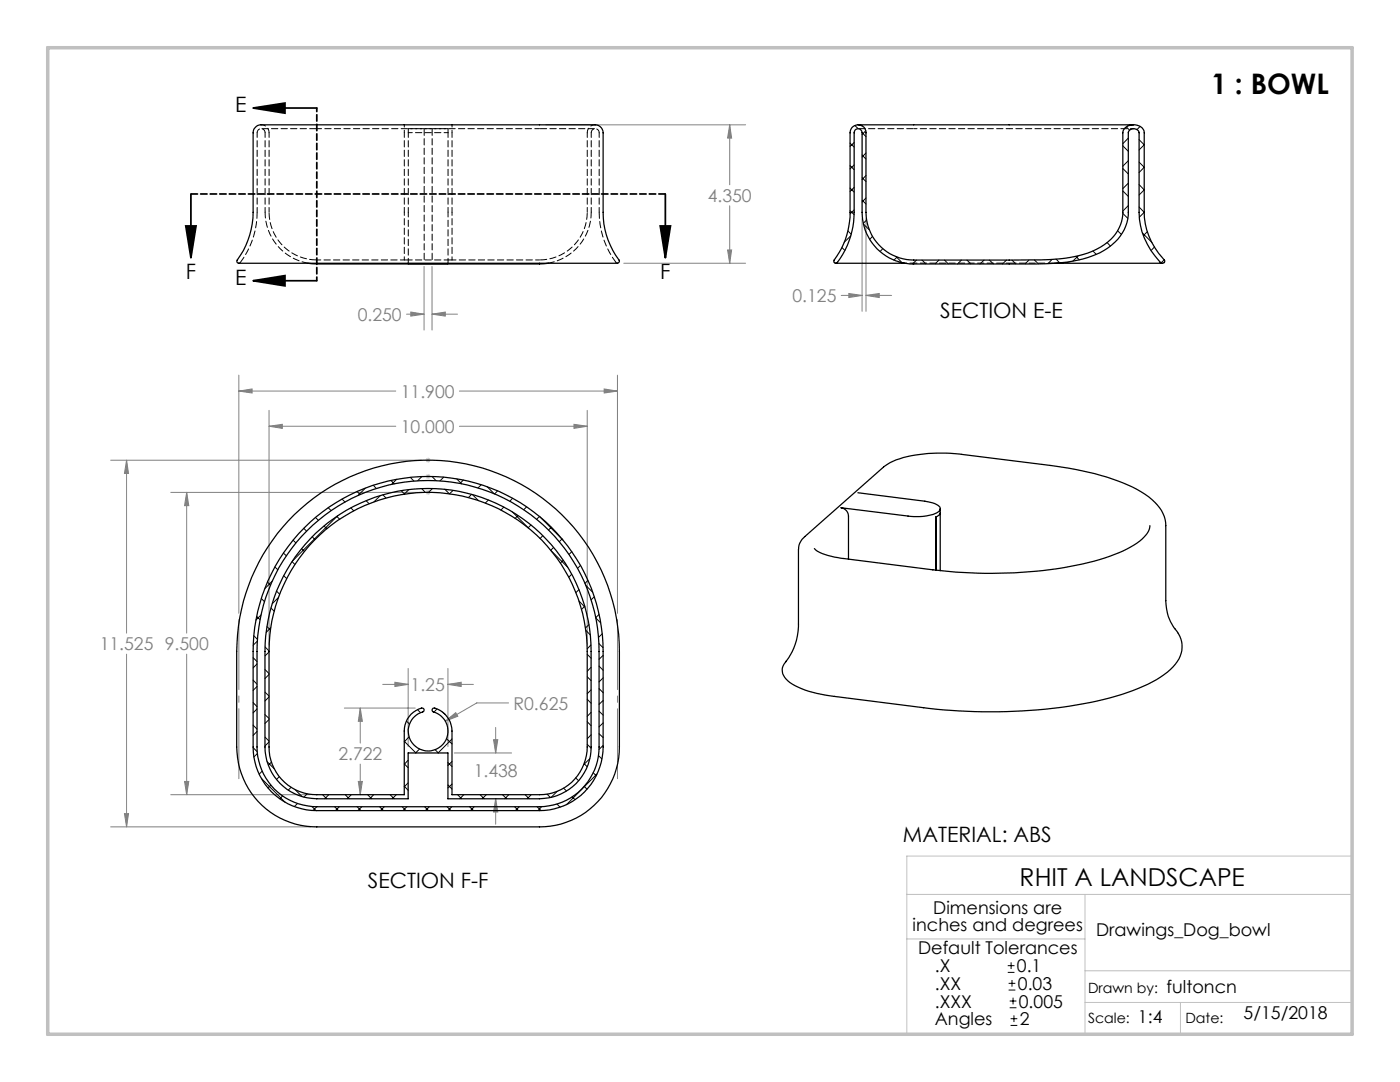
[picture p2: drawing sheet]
<svg xmlns="http://www.w3.org/2000/svg" width="279mm" height="216mm" viewBox="0 0 279 216" stroke-linecap="round" stroke-linejoin="round" font-family="sans-serif">
<path d="M201.1 194h1.4M201.1 192.7h1.4M201.3 197.6h1.3M201.3 196.2h1.3M201.5 199.7h1.3M201.8 192v1.4M202 195.5v1.4M202.2 199.1v1.3M201.5 201.1h1.3M201.7 204.6h1.3M201.7 203.3h1.3M202.4 202.6v1.3" fill="none" stroke="#000" stroke-width=".2"/>
<path d="M38.1 38.7v12.7M50.5 21.6l6.4-1v2zM50.5 21.6h12.7M132.8 38.7v12.7M37.1 45.1h2l-1 6.3zM50.5 56l6.4-1v2zM50.5 56h12.7M131.8 45.1h2l-1 6.3z" fill="none" stroke="#000" stroke-width=".35"/>
<g fill="none" stroke="#808080" stroke-width=".2">
<path d="M108.9 24.9h39.9M145.6 24.9l.4 2.7h-.8zM145.6 24.9v12M84.6 53.2v12.7M86.2 53.2v12.7M124.5 52.5h24.3M145.2 49.9h.8l-.4 2.6zM145.6 41.1v11.4M167.9 58.9h4.1M169.4 58.6l2.6 .3-2.6 .5zM172 43.6v18.5M172.8 58.9l2.7-.3v.8z"/>
<path d="M172.8 43.6v18.5M172.8 58.9h5.1M47.7 78l2.6-.4v.8zM47.7 74.9v47.5M47.7 78h31.3M81.1 62.7h3.5M82 62.3l2.6 .4-2.6 .4zM86.2 62.7h5.1M86.2 62.7l2.7-.4v.8zM91.7 78h31.5M120.6 77.6l2.6 .4-2.6 .4zM123.2 74.9v47.5"/>
<path d="M22.1 91.8h62.1M25.3 91.8l.3 2.7h-.8zM25.3 91.8v34.5M34.1 98.2h50.1M37.3 98.2l.4 2.7h-.9zM37.3 98.2v28.1M53.7 81.9v46.8M53.7 85.1h25.3M53.7 85.1l2.6-.4v.8zM91.7 85.1h25.5M114.5 84.7l2.7 .4-2.7 .4zM117.2 81.9v46.8"/>
<path d="M25.3 130.5v34.5M37.3 130.5v28.1M76.4 136.6h5.1M78.8 136.1l2.7 .5-2.7 .4zM81.5 133.4v15.6M89.4 133.4v15.6M89.4 136.6h5.1M89.4 136.6l2.6-.5v.9zM34.1 158.6h27.8M36.8 155.9h.9l-.4 2.7zM68.7 141.3h14.2M71.5 155.9h.8l-.4 2.7z"/>
<path d="M71.9 141.3l.4 2.6h-.8zM71.9 141.3v7M71.9 152.5v6.1M88.9 143.9l2-1.7 .5 .7zM90.7 150.2h11.4M98.5 147.6h.8l-.4 2.6zM98.9 145.2v5M98.9 159.4v5.1M98.9 159.4l.4 2.6h-.8zM101.5 140.3h-6.4l-6.2 3.6M22.1 165h39.8M24.8 162.3h.8l-.3 2.7z"/>
</g>
<g fill="none" stroke="#c0c0c0" stroke-width=".2">
<path d="M84.9 98.2h1M84.9 95.1h1M84.9 91.8h1M85.1 97.9l.7 .7M85.1 94.7l.7 .7M85.1 91.5l.7 .7M85.4 91.3v1M85.4 94.6v1M85.4 97.8v.9M85.8 97.9l-.7 .7M85.8 94.7l-.7 .7M85.8 91.5l-.7 .7"/>
<path d="M181 178.5h88.8M181 170.8h88.8v35.6h-88.8zM216.5 178.5v27.9M181 187.4h35.5M216.5 193.7h53.3M216.5 200h53.3M235.6 200v6.4"/>
</g>
<path d="M63.2 21.5v34.5" fill="none" stroke="#000" stroke-width=".35" stroke-dasharray="1.3 .6" stroke-dashoffset=".6"/>
<path d="M132.8 38.7h-94.7" fill="none" stroke="#000" stroke-width=".35" stroke-dasharray="1.3 .6"/>
<path d="M47.7 155.4v-31.8M123.2 155.4v-31.8" fill="none" stroke="#808080" stroke-width=".2" stroke-dasharray="15.2 1.3 1.3 1.3" stroke-dashoffset="1.3"/>
<path d="M9.5 9.5h260.3v196.9h-260.3z" fill="none" stroke="#c0c0c0" stroke-width=".7"/>
<g fill="#000">
<path d="M50.5 21.6l6.4-1v2zM50.5 56l6.4-1v2z"/>
<path d="M131.8 45.1h2l-1 6.3zM37.1 45.1h2l-1 6.3z"/>
</g>
<g fill="#808080">
<path d="M37.3 98.2l.4 2.7h-.9zM36.8 155.9h.9l-.4 2.7zM25.3 91.8l.3 2.7h-.8zM24.8 162.3h.8l-.3 2.7z"/>
<path d="M145.6 24.9l.4 2.7h-.8zM145.2 49.9h.8l-.4 2.6zM82 62.3l2.6 .4-2.6 .4zM86.2 62.7l2.7-.4v.8zM169.4 58.6l2.6 .3-2.6 .5zM172.8 58.9l2.7-.3v.8zM114.5 84.7l2.7 .4-2.7 .4zM53.7 85.1l2.6-.4v.8zM47.7 78l2.6-.4v.8zM120.6 77.6l2.6 .4-2.6 .4zM88.9 143.9l2.5-1-.5-.7zM98.5 147.6h.8l-.4 2.6zM98.9 159.4l.4 2.6h-.8zM78.8 136.1l2.7 .5-2.7 .4zM89.4 136.6l2.6-.5v.9zM71.9 141.3l.4 2.6h-.8zM71.5 155.9h.8l-.4 2.7z"/>
</g>
<g fill="none" stroke="#000" stroke-width=".25">
<path d="M51.1 25.3a4.7 4.7 0 0 1 2.8-.4h63.9a1.96 1.96 0 0 1 2.6 1.6v15.9a16 16 0 0 0 3.2 9.6 .69 .69 0 0 1-1 .5h-74a1.42 1.42 0 0 1-1.3-.2v-.3a16.6 16.6 0 0 0 3.2-9.6v-15.9a1.39 1.39 0 0 1 .6-1.2zM170.1 25.4a1.6 1.6 0 0 1 1.7-.4 1.6 1.6 0 0 1 1 1.5v15.9a9.6 9.6 0 0 0 9.6 9.5h23.5a28 28 0 0 0 13-2.2 8.4 8.4 0 0 0 5.2-7.3v-15.9a2.23 2.23 0 0 1 3.2-1.4 1.56 1.56 0 0 1 1.1 1.4v15.9a15.4 15.4 0 0 0 4 9.7l-.1 .4h-.6a15 15 0 0 1-4.4-10.1v-16l-.4-.5-.5-.2-.8 .1-.4 .6v16a9.2 9.2 0 0 1-5.7 8 29.5 29.5 0 0 1-12.8 2.3h-24.3a10.2 10.2 0 0 1-10.4-10.3v-15.9a.79 .79 0 0 0-.7-.8 .79 .79 0 0 0-.8 .8v15.9a15.8 15.8 0 0 1-3.6 10.1h-.3l-.2-.3a21.8 21.8 0 0 0 2.8-6.2l.5-2.7v-16.8l.1-.6zM171.2 24.9h55M61.4 52.5l1.8 .2h44.5l1.8-.2M81.5 52.5h7.9M166.8 52.5h13.8M210.5 52.5h21.5M171.2 98.3l13.4 1.7a3.9 3.9 0 0 1 3 1.4v.2a2.7 2.7 0 0 1-2.4 1.3l-1.6 .2-1.8-.1-13.9-1.7a1.7 1.7 0 0 1 1.4 1.7v8.6M58.7 102.7a38.2 38.2 0 0 1 41.5-7.9 38.2 38.2 0 0 1 23.4 35.2v19a15.9 15.9 0 0 1-15.9 16h-44.5a15.9 15.9 0 0 1-16-16v-19a38.2 38.2 0 0 1 11.5-27.3zM60.7 105.3a34.9 34.9 0 0 1 38.1-7.6 34.9 34.9 0 0 1 21.6 32.3v19a12.7 12.7 0 0 1-12.7 12.7h-44.5a12.6 12.6 0 0 1-12.7-12.7v-19a34.9 34.9 0 0 1 10.2-24.7zM61.3 105.9a34.1 34.1 0 0 1 37.2-7.4 34.1 34.1 0 0 1 21.1 31.5v19a11.9 11.9 0 0 1-11.9 12h-44.5a11.9 11.9 0 0 1-11.9-12v-19a34.4 34.4 0 0 1 10-24.1zM62.7 107.8a31.8 31.8 0 0 1 34.7-7.2 31.8 31.8 0 0 1 19.8 29.4v19a9.6 9.6 0 0 1-9.5 9.6h-17.5v-12.7a4.5 4.5 0 0 0-3.8-4.6l-.1 .3v.3a4.8 4.8 0 0 1 2.9 2.7 4 4 0 0 1-2.6 5.1 4 4 0 0 1-5-2.8 4 4 0 0 1 2.9-4.9l.1-.4-.2-.3a4.4 4.4 0 0 0-3.7 4.6v12.7h-17.5a9.5 9.5 0 0 1-9.5-9.6v-19a31.7 31.7 0 0 1 9-22.2z"/>
<path d="M63 106.4a32.6 32.6 0 0 1 35.2-6.3 32.6 32.6 0 0 1 19.8 29.9v19a10.3 10.3 0 0 1-10.3 10.4h-18.3v-9.2h-7.9v9.2h-18.3a10.4 10.4 0 0 1-10.3-10.4v-19a32.5 32.5 0 0 1 10.1-23.6zM159.3 109.6v14.9a11.9 11.9 0 0 1-2.5 7.6M159.4 109.5l.2-1.1 .5-.8 .5-.5 15.7-13.9a16.4 16.4 0 0 1 8.9-2.7 33.9 33.9 0 0 1 6.7 .2l17.8 2.2a49.8 49.8 0 0 1 18.1 5.2 9.1 9.1 0 0 1 4.8 6.1l.1 15.6a9.4 9.4 0 0 0 1.8 5.6M186.8 103.2v10.6M187.6 102.4l-.1 .3-.8 .5M187.6 101.5v12.4M229.5 104.9a4.8 4.8 0 0 1-2.6 3.5 35.8 35.8 0 0 1-13.4 4.6 94.4 94.4 0 0 1-27.3 .7l-17.9-2.3a11 11 0 0 1-5.7-1.9h-.1M234.5 125.4l.6 .9M235.1 126.4a5.2 5.2 0 0 1-1 6.7 24.6 24.6 0 0 1-10.2 5.5 99.5 99.5 0 0 1-37.2 2.9l-20.2-2.5a18.6 18.6 0 0 1-9.3-3.1 2.51 2.51 0 0 1-.3-4"/>
</g>
<path d="M47.7 52.5l.3-.2M48 52.3a16.7 16.7 0 0 0 3.3-10M119.6 42.3a16.7 16.7 0 0 0 3.3 10M122.9 52.3l.3 .2" fill="none" stroke="#000" stroke-width=".2" stroke-dasharray="1.3 .6"/>
<path d="M80.7 24.9v1.6M90.2 26.5v-1.6" fill="none" stroke="#000" stroke-width=".2" stroke-dasharray="1.3 .6" stroke-dashoffset=".8"/>
<g fill="none" stroke="#000" stroke-width=".2" stroke-dasharray="1.3 .6" stroke-dashoffset=".3">
<path d="M51.3 26.5a.79 .79 0 0 1 .8-.8 .79 .79 0 0 1 .8 .8M52.9 26.5v15.8M53.7 26.5a1.59 1.59 0 0 0-1.6-1.6M80.7 26.5v15.8M81.5 26.5v15.8M107.7 25.7h-44.5M117.2 26.5v15.8M118 26.5a.79 .79 0 0 1 .8-.8 .79 .79 0 0 1 .8 .8M118.8 24.9a1.59 1.59 0 0 0-1.6 1.6M119.6 26.5v15.8M51.3 42.3v-15.8M53.7 42.3v-15.8"/>
<path d="M81.5 42.3v10.2M89.4 52.5v-10.2M89.4 42.3v-15.8M90.2 42.3v-15.8M118 42.3v-15.8"/>
</g>
<path d="M81.5 26.5h7.9M81.5 25.7h7.9M80.7 51.9h-17.5M81.5 51.9h7.9M107.7 51.9h-17.5" fill="none" stroke="#000" stroke-width=".2" stroke-dasharray="1.3 .6" stroke-dashoffset=".5"/>
<path d="M81.5 25.7v.8M89.4 25.7v.8M80.7 51.9h.8M89.4 51.9h.8" fill="none" stroke="#000" stroke-width=".2" stroke-dasharray="1.3 .6" stroke-dashoffset=".4"/>
<path d="M52.9 42.3a10.3 10.3 0 0 0 8.5 10.2M109.5 52.5a10.3 10.3 0 0 0 8.5-10.2" fill="none" stroke="#000" stroke-width=".2" stroke-dasharray="1.3 .6" stroke-dashoffset=".1"/>
<path d="M201.4 25.7h-19M226.3 25.7h-24.9M80.7 42.3v9.6M90.2 51.9v-9.6M182.4 52.5h19" fill="none" stroke="#000" stroke-width=".2" stroke-dasharray="1.3 .6" stroke-dashoffset=".6"/>
<path d="M63.2 25.7h-11.1M118.8 25.7h-11.1M182.4 25.7h-11.1M63.2 51.9a9.5 9.5 0 0 1-9.5-9.6M117.2 42.3a9.5 9.5 0 0 1-9.5 9.6" fill="none" stroke="#000" stroke-width=".2" stroke-dasharray="1.3 .6" stroke-dashoffset="-.2"/>
<path d="M86.2 25.7v26.2M84.7 51.9v-26.2M201.4 52.5h9.1" fill="none" stroke="#000" stroke-width=".2" stroke-dasharray="1.3 .6" stroke-dashoffset="-.1"/>
<g fill="none" stroke="#000" stroke-width=".2">
<path d="M169.7 37.5l.8 .8M169.7 33.1l.8 .8M169.7 28.6l.8 .8M170.5 28.4l-.8 .8M170.5 32.9l-.8 .8M170.5 37.4l-.8 .8M170.6 25l.7 .7M172 39.9l.8 .8M172 35.5l.8 .7M172 30.9l.8 .8M172 26.5l.8 .8M172.8 26.1l-.8 .7"/>
<path d="M172.8 30.5l-.8 .8M172.8 35l-.8 .8M172.8 39.5l-.8 .8M224.1 38.1l1.1 1.1M224.1 33.6l1.1 1.1M224.1 29.1l1.1 1.1M224.8 25.3l.6 .7M225.2 27.6l-1.1 1.1M225.2 32.1l-1.1 1.1M225.2 36.5l-1.1 1.1M227.3 27.9l1.1 1-1.1 1M227.3 32.3l1.1 1.1-1.1 1"/>
<path d="M227.3 36.8l1.1 1.1-1.1 1M227.5 25.2l-.6 .7M166.4 52.3l.2 .2M168 49.4l.6 .6M169.2 46.1l.7 .6M169.7 42.1l.8 .7M169.8 47.1l-1.3 1.2M170.5 41.9l-.8 .8M172.3 44.7l1.2 1.2M173 43.9l-.7 .7M174.1 47.2l-.5 .6M176.2 49.6l-.6 .6"/>
<path d="M178.8 51.2l1.2 1.2M179 51.3l-.6 .6M182.9 51.9l-.8 .8M184 51.9l.8 .8M187.4 51.9l-.8 .8M188.5 51.9l.8 .8M191.9 51.9l-.8 .8M193 51.9l.8 .8M196.4 51.9l-.8 .8M197.4 51.9l.9 .8M200.9 51.9l-.8 .8M202 51.9l.7 .8"/>
<path d="M205.4 51.9l-.8 .8M206.4 51.9l.8 .7M210 51.8l-.8 .8M210.7 51.7l.8 .8M214.7 51.2l.7 .7M215.2 51l-1.1 1.1M218.1 50.1l.7 .7M220.9 48.4l.7 .7M223 46l.8 .8M224.1 42.6l1 1M225.2 41l-1.1 1.1M227.3 41.3l1.1 1.1-1 1"/>
<path d="M228 46.5l1.9 1.9M229 46.2l-.8 .8M230.4 49.2l-.6 .8M232.3 51.9l-.6 .6M68.3 99.6l.6 .6M71.3 98.1l.6 .6M72.9 97.4l-1.5 1.5M73.1 99.9l.6 .6M74.5 96.8l.6 .7M75.9 98.9l-1.3 1.2M76.4 98.7l.6 .7M78 95.9l.7 .7"/>
<path d="M79.2 95.6l-1.1 1.1M80 97.9l.8 .7M81.6 97.7l-.9 .9M81.9 95.3l.7 .7M84.1 97.5l.8 .7M84.2 95.1l-.8 .8M86.2 95.1l.8 .8M86.3 97.5l-.8 .7M88.5 95.2l-.7 .8M88.8 97.6l.9 .9M90.4 97.9l-.7 .6M91.2 95.6l.9 1"/>
<path d="M92.5 95.8l-.7 .7M94.1 98.6l-.6 .7M94.3 98.7l1.2 1.2M96 96.7l-.6 .7M97.2 97.1l1.4 1.4M97.5 99.8l-.6 .6M99.3 97.9l-.6 .7M102.3 99.4l-.6 .6M52.1 119.4l.7 .7M53.4 116.1l.6 .6M54.3 116l-1.5 1.5M54.9 113.1l.6 .6"/>
<path d="M55.2 118l.6 .6M55.6 119.2l-1.3 1.3M56.6 110.3l.5 .6M56.6 114.9l.6 .6M58.3 112l.5 .6M58.5 107.8l.6 .5M60.2 109.5l.5 .5M60.6 105.4l.6 .6M62.3 107.1l.6 .6M63 103.3l.5 .5M64.7 105l.5 .5M65.5 101.3l.6 .6"/>
<path d="M67.2 103l.6 .6M67.4 102.9l-9.1 9.1M70 101.4l.6 .5M100.5 101.2l-.5 .6M102.2 102.1l3.3 3.3M103.4 102.9l-.6 .5M105.1 101.1l-.6 .6M106 104.7l-.6 .6M107.1 103.6l.6-.6 4.7 4.8M108.3 106.9l-.5 .6M110 105.2l-.5 .6M110 109.9l3.3 3.3"/>
<path d="M110.5 109.2l-.6 .6M112.2 107.5l-.6 .6M112.4 111.8l-.6 .6M114.1 114.6l-.6 .6M114.1 110.1l-.5 .5M115.5 117.7l-.6 .6M115.5 119.9l1.2 1.2M115.9 112.8l-.6 .6M116.9 116.8l1.4 1.4M117.3 115.8l-.6 .6M118.6 119.1l-.6 .6M50.5 131.2l.8 .8"/>
<path d="M50.5 135.7l.8 .8M50.7 126.9l.7 .7M51.2 123l.7 .6M51.3 137l-.8 .8M51.3 132.5l-.8 .8M51.4 127.9l-.9 .9M52.1 122.7l-1 1M52.9 138.1l.8 .8M52.9 133.6l.8 .8M52.9 129.1l.8 .8M53.3 125l.7 .7M53.7 130.1l-.8 .8"/>
<path d="M53.7 134.6l-.8 .8M53.7 139.1l-.8 .8M54 125.2l-.9 1M54.1 121.3l.6 .7M116.7 121l-.6 .6M116.9 125.8l.9 .9M117.2 139.5l.8 .8M117.2 135l.8 .8M117.2 130.6l.8 .7M117.5 124.6l-.7 .7M117.9 128.7l-.7 .8M118 133.1l-.8 .8"/>
<path d="M118 137.7l-.8 .7M119.5 128.4l.8 .8M119.6 122.6l-.7 .7 1 1M119.6 137.4l.8 .8M119.6 132.9l.8 .8M120.2 126.5l-.7 .7M120.4 135.3l-.8 .8M120.4 130.8l-.8 .8M120.4 139.8l-.8 .7M50.5 144.7l.8 .8M50.5 149.2l.8 .8M50.5 140.2l.8 .8"/>
<path d="M51.3 141.5l-.8 .7M51.3 145.9l-.8 .9M51.4 150.4l-.7 .7M52.2 155.3l4.7 4.8M52.3 153.9l-.6 .6M52.9 147.1l.8 .8M52.9 142.6l.8 .8M53.3 152l1.5 1.4M53.7 143.6l-.8 .8M53.7 148.1l-.8 .7M54 156.7l-.5 .5M54.2 152l-.6 .7"/>
<path d="M55.7 155l-.5 .5M56.4 158.8l-.6 .6M58.1 157.1l-.6 .6M58.8 157.5l1.5 1.4M61.3 158.4l-.7 .6M64.4 158.6l.8 .8M65.6 158.6l-.8 .8M68.9 158.6l.8 .8M70.1 158.6l-.8 .8M73.4 158.6l.8 .8M74.6 158.6l-.8 .8M77.9 158.6l.8 .8"/>
<path d="M79.1 158.6l-.8 .8M80.7 156.9l.8 .8M80.7 152.4l.8 .8M80.7 147.9l2.3 2.3M81.1 143.9l.6 .6M81.5 151.7l-.8 .8M81.5 156.2l-.8 .8M81.6 147l-.9 1M83.3 141.6l.6 .6M83.7 149.5l-.8 .7M86.8 149.6l.7 .6M87.2 141.5l-.6 .6"/>
<path d="M88.3 142.1l.5 .5M89.1 147.4l1.1 1M89.4 156.6l.8 .8M89.4 152.2l.8 .8M90.2 147.5l-2.8 2.7M90.2 151.9l-.8 .9M90.2 156.5l-.8 .7M91.3 158.6l.8 .8M92.6 158.6l-.8 .8M95.8 158.6l.8 .8M97 158.6l-.8 .8M100.3 158.6l.8 .8"/>
<path d="M101.5 158.6l-.7 .8M104.8 158.6l.8 .8M106 158.6l-.8 .8M109.2 158.5l.7 .6M111.2 157.9l-1.2 1.2M112.5 157.3l.6 .5M114.2 159l.6 .6M114.9 155.2l.6 .6M116.6 156.9l.6 .6M116.6 152.4l.6 .6M117.2 148.5l.8 .8M117.2 144l.8 .8"/>
<path d="M117.7 151.4l-1.2 1.2M118 142.1l-.8 .8M118 146.6l-.8 .8M118.4 154.2l.6 .6M119.2 154.4l-6.2 6.2M119.5 150.8l.6 .6M119.6 146.4l.8 .8M119.6 141.9l.8 .8M120.4 148.7l-.8 .8M120.4 144.3l-.8 .7M59.4 160.3l-.7 .6M62.2 160.9l.9 .8"/>
<path d="M63.2 161l-.7 .7M66.8 161l.8 .7M67.7 161l-.8 .7M71.3 161l.8 .7M72.2 161l-.8 .7M75.7 161l.9 .7M76.7 161l-.8 .7M80.3 161l.7 .7M81.2 161l-.8 .7M84.7 161l.8 .7M85.7 161l-.8 .7M89.2 161l.8 .7"/>
<path d="M90.2 161l-.8 .7M93.7 161l.8 .7M94.7 161l-.8 .7M102.7 161l.8 .7M103.6 161l-.8 .7M107.2 161l.8 .7M108.1 160.9l-.7 .8M111.2 160.4l.6 .7"/>
</g>
<path d="M180.6 52.5h1.8" fill="none" stroke="#000" stroke-width=".2" stroke-dasharray="1.3 .6" stroke-dashoffset=".9"/>
<text font-size="5.6" x="241.7" y="18.7">1 : BOWL</text>
<text font-size="4.9" x="203.5" y="176.7">RHIT A LANDSCAPE</text>
<g font-size="4.2">
<text x="46.9" y="22.3">E</text>
<text x="37.1" y="55.6">F</text>
<text x="46.9" y="56.8">E</text>
<text x="131.8" y="55.6">F</text>
<text x="187.6" y="63.5">SECTION E-E</text>
<text x="180.2" y="167.9">MATERIAL: ABS</text>
<text x="73.4" y="177.2">SECTION F-F</text>
</g>
<g font-size="3.5" fill="#808080">
<text x="141.2" y="40.3">4.350</text>
<text x="71.4" y="64">0.250</text>
<text x="158.1" y="60.3">0.125</text>
<text x="80" y="79.3">11.900</text>
<text x="80" y="86.4">10.000</text>
<text x="19.9" y="129.7">11.525 9.500</text>
<text x="81.9" y="137.9">1.25</text>
<text x="102.5" y="141.6">R0.625</text>
<text x="67.5" y="151.7">2.722</text>
<text x="94.5" y="155.1">1.438</text>
</g>
<g font-size="3.5">
<text x="182.1" y="185.9">inches and degrees</text>
<text x="186.3" y="182.3">Dimensions are</text>
<text x="183.2" y="190.3">Default Tolerances</text>
<text x="218.8" y="186.8">Drawings_Dog_bowl</text>
<text x="186.6" y="197.5">.XX</text>
<text x="186.6" y="194">.X</text>
<text x="202.9" y="194">0.1</text>
<text x="203.1" y="197.5">0.03</text>
<text x="186.6" y="201.1">.XXX</text>
<text x="203.3" y="201.1">0.005</text>
<text x="232.8" y="198.1">fultoncn</text>
<text x="248.2" y="203.3">5/15/2018</text>
<text x="186.6" y="204.6">Angles</text>
<text x="203.5" y="204.6">2</text>
<text x="227.1" y="204.1">1:4</text>
</g>
<g font-size="2.8">
<text x="217.2" y="198.1">Drawn by:</text>
<text x="217.2" y="204.1">Scale:</text>
<text x="236.6" y="204.1">Date:</text>
</g>
</svg>
